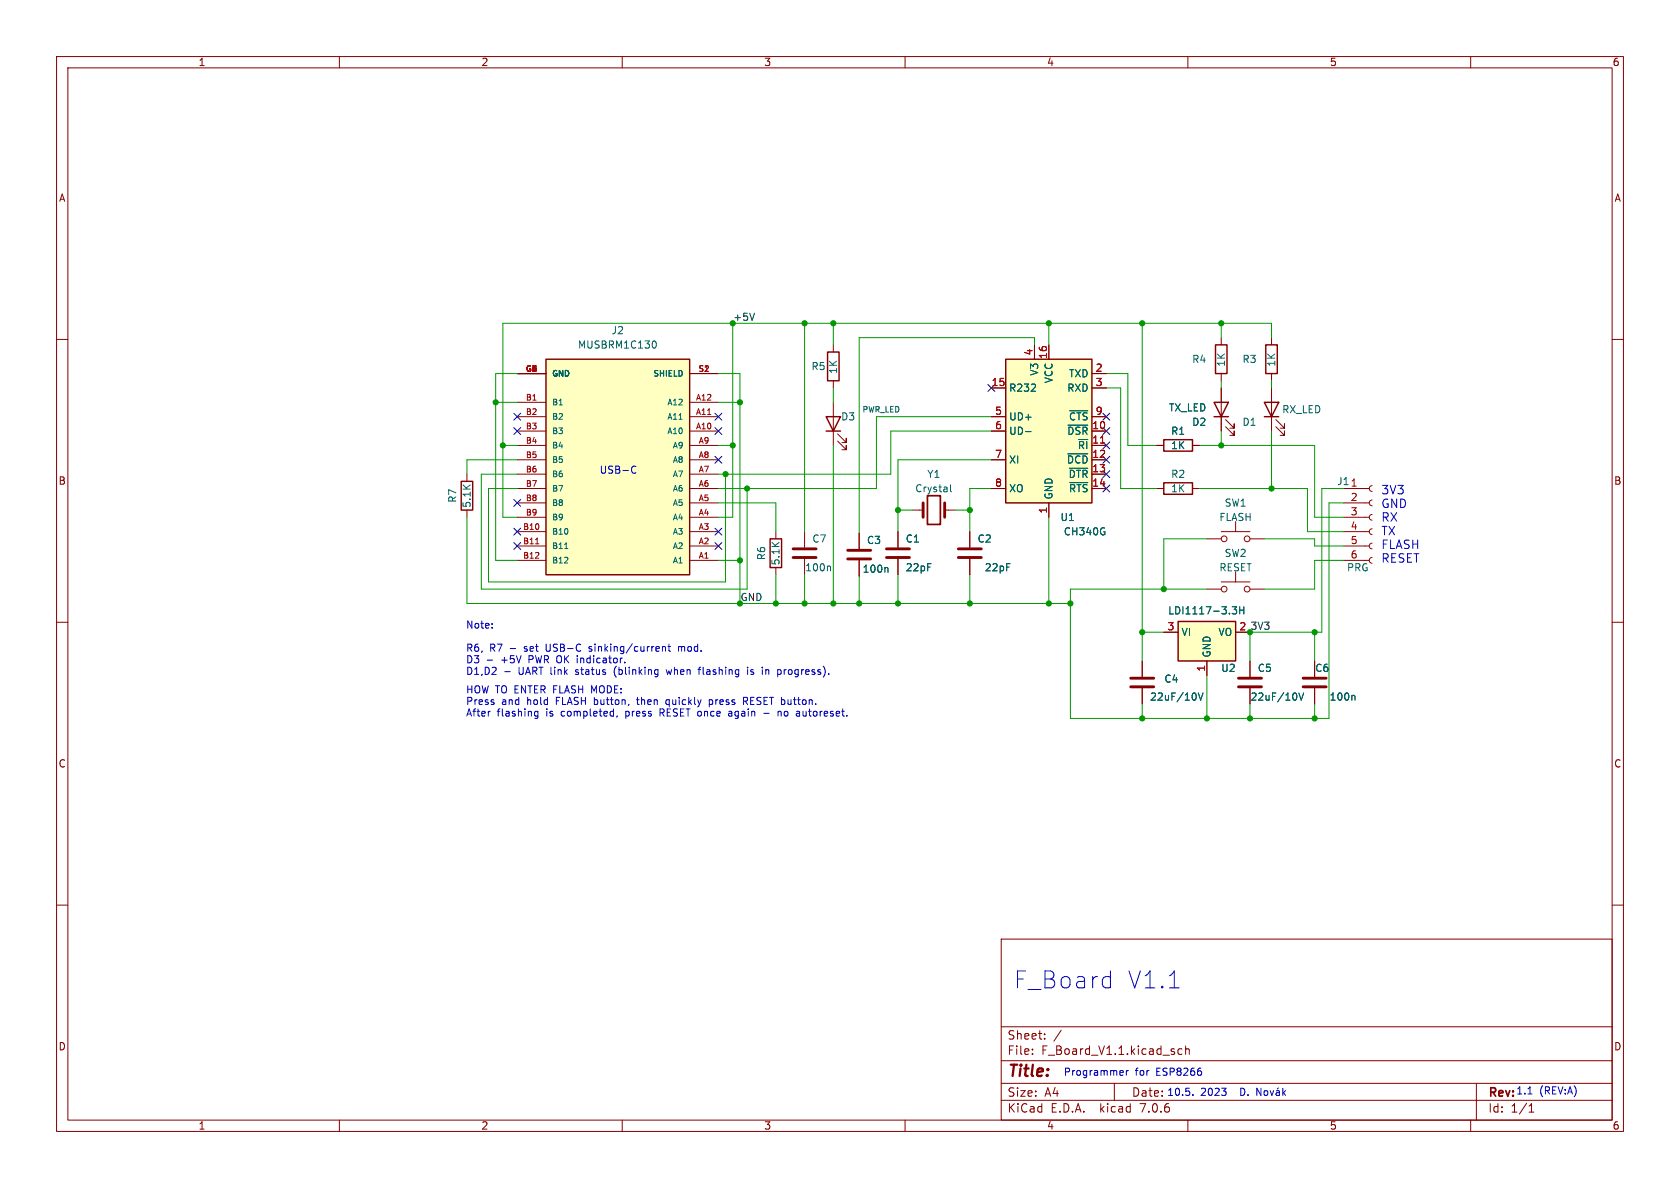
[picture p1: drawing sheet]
<svg xmlns="http://www.w3.org/2000/svg" width="297mm" height="210mm" viewBox="0 0 297 210" stroke-linecap="round" stroke-linejoin="round" font-family="sans-serif">
<g fill="none" stroke="#840000" stroke-width=".18">
<path d="M10 10h277v190h-277zM12 12h273v186h-273zM60 10v2M110 10v2M160 10v2M210 10v2M260 10v2M10 60h2M215.9 59.7v1.3M224.8 59.7v1.3M285 60h2M91.4 76.2h5.1"/>
<path d="M91.4 73.7h5.1M91.4 71.1h5.1M91.4 78.7h5.1M91.4 66h5.1M121.9 76.2h5.1M121.9 73.7h5.1M121.9 71.1h5.1M121.9 78.7h5.1M121.9 66h5.1M147.3 61v1.2M147.3 67.3v1.3M147.3 71.1v7.6"/>
<path d="M148.1 78l1.5 1.5v-.8v.8h-.8M148.1 76.7l1.5 1.5v-.7v.7h-.8M175.3 76.2h2.5M175.3 73.7h2.5M175.3 68.6h2.5M182.9 61v2.5M185.4 61v2.5M193 76.2h2.6M193 73.7h2.6M193 78.7h2.6M193 66h2.6M193 68.6h2.6"/>
<path d="M204.5 78.7h1.2M210.8 78.7h1.3M215.9 66v1.3M215.9 68.6v7.6M216.7 75.4l1.5 1.6v-.8v.8h-.8M216.7 74.2l1.5 1.5v-.8v.8h-.8M224.8 66v1.3M224.8 68.6v7.6M225.6 75.4l1.5 1.6v-.8v.8h-.8M225.6 74.2l1.5 1.5v-.8v.8h-.8M82.5 83.8v1.3M82.5 90.2v1.2"/>
<path d="M91.4 99.1h5.1M91.4 96.5h5.1M91.4 94h5.1M91.4 91.4h5.1M91.4 88.9h5.1M91.4 86.4h5.1M91.4 83.8h5.1M91.4 81.3h5.1M121.9 99.1h5.1M121.9 96.5h5.1M121.9 94h5.1M121.9 91.4h5.1"/>
<path d="M121.9 88.9h5.1M121.9 86.4h5.1M121.9 83.8h5.1M121.9 81.3h5.1M137.2 94v1.3M142.2 94v2.8M142.2 98.8v2.8M151.9 94.2v2.8M151.9 99.1v2.8M158.7 94v2.8M158.7 98.8v2.8M161.3 90.2h1.9"/>
<path d="M167 90.2h1.9M171.4 94v2.8M171.4 98.8v2.8M175.3 86.4h2.5M175.3 81.3h2.5M185.4 88.9v2.5M193 86.4h2.6M193 83.8h2.6M193 81.3h2.6M204.5 86.4h1.2M210.8 86.4h1.3M213.4 95.3h2.5"/>
<path d="M215.9 94h5.1M218.4 92.2v1.8M221 95.3h2.5M237.5 99.1h4.6M237.5 96.5h4.6M237.5 94h4.6M237.5 91.4h4.6M237.5 88.9h4.6M237.5 86.4h4.6M242.6 98.6l-.4 .1-.1 .3 .1 .4 .4 .2M242.6 96l-.4 .1-.1 .4 .1 .4 .4 .1M242.6 93.5l-.4 .1-.1 .4 .1 .3 .4 .2"/>
<path d="M242.6 90.9l-.4 .2-.1 .3 .1 .4 .4 .1M242.6 88.4l-.4 .1-.1 .4 .1 .4 .4 .1M242.6 85.9l-.4 .1-.1 .3 .1 .4 .4 .2M10 110h2M137.2 100.3v1.3M201.9 116.8v2.8M205.7 111.8h2.6M213.4 104.1h2.5M213.4 116.8v2.6M215.9 102.9h5.1M218.4 101.1v1.8M218.4 111.8h2.6"/>
<path d="M221 116.8v2.8M221 104.1h2.5M232.4 116.8v2.8M285 110h2M201.9 121.7v2.8M221 121.7v2.8M232.4 121.7v2.8M10 160h2M285 160h2M177 166h108v32h-108zM60 198v2M110 198v2"/>
<path d="M160 198v2M177 194.5h108M177 191.5h108M177 187.5h108M177 181.5h108M182.5 186.3v.1M182.5 185.5v.1M184.7 183.6v.1M184.7 182.8v.1M187.6 182.1l-1.3 2M197 191.5v3M209 185.5l-.5-.1-.3 .3v.4l.2 .2h.6"/>
<path d="M209.6 185.5l.2-.1 .4 .1v.9M209.6 184.9v1.5M210 198v2M260 198v2M261 191.5v6.5M270.3 196.6h.9M270.3 195.5l.4-.4v1.5"/>
<circle cx="216.4" cy="95.3" r=".51"/>
<circle cx="220.5" cy="95.3" r=".51"/>
<circle cx="216.4" cy="104.1" r=".51"/>
<circle cx="220.5" cy="104.1" r=".51"/>
</g>
<g fill="none" stroke="#840000" stroke-width=".51">
<path d="M140.2 98.6h4.1M140.2 97h4.1M149.9 98.8h4M149.9 97.3h4M156.7 98.6h4.1M156.7 97h4.1M163.2 88.9v2.5M167 88.9v2.5M169.4 98.6h4.1M169.4 97h4.1M199.9 119.9h4.1M218.9 119.9h4.1"/>
<path d="M230.4 119.9h4M199.9 121.4h4.1M218.9 121.4h4.1M230.4 121.4h4"/>
</g>
<g fill="none" stroke="#006464" stroke-width=".18">
<path d="M115.6 60.3a.68 .68 0 0 1 .4 .6 .68 .68 0 0 1-.4 .6M120 74.1h.6M181.3 76.3h1M188.8 75.2h3.5M189.1 72.6h3.2M99.8 97h.6M168 85.7v1.1l.2 .1M188.7 80.2h3.6M189.1 82.8h3.2M189.1 85.3h3.2M146.6 100.1l.2 .1v.7M156.8 100.3l.2 .2v.7"/>
<path d="M217.8 107.3h.8l-.4 .4 .4 .2v.5l-.2 .1h-.5M219.2 107.3v1.2M219.2 107.9h.7M219.9 107.3v1.2M211.4 122.7v.8M211.8 122.5l.5 1.3 .4-1.3M229.2 122.7v.8M229.6 122.5l.4 1.3 .5-1.3M239.4 122.9l.1 .2v.7"/>
</g>
<g fill="none" stroke="#840000" stroke-width=".25">
<path d="M96.5 63.5h25.4v38.1h-25.4zM146 73.7h2.6l-1.3 2.5zM146 76.2h2.6M146.3 62.2h2v5.1h-2zM177.8 63.5h15.2v25.4h-15.2zM205.7 77.7h5.1v2.1h-5.1zM214.6 71.1h2.6l-1.3 2.6zM214.6 73.7h2.6M214.9 61h2v5h-2zM223.5 71.1h2.6l-1.3 2.6zM223.5 73.7h2.6M223.8 61h2v5h-2z"/>
<path d="M81.5 85.1h2.1v5.1h-2.1zM136.1 95.3h2.1v5h-2.1zM205.7 85.3h5.1v2.1h-5.1zM208.3 109.9h10.1v6.9h-10.1z"/>
</g>
<g fill="#ffffc2" stroke="#ffffc2" stroke-width=".18">
<path d="M96.5 63.5h25.4v38.1h-25.4z"/>
<path d="M177.8 63.5h15.2v25.4h-15.2z"/>
<path d="M208.3 109.9h10.1v6.9h-10.1z"/>
</g>
<path d="M125.1 73.3h.6M194.6 78.3h.7M94.7 96.1h.6" fill="none" stroke="#a90000" stroke-width=".18"/>
<path d="M164 87.6h2.2v5.1h-2.2z" fill="none" stroke="#840000" stroke-width=".3"/>
<path d="M133.4 55.4l-.4 1.2" fill="none" stroke="#0f0f0f" stroke-width=".18"/>
<g fill="none" stroke="#0000c2" stroke-width=".18">
<path d="M111.9 82.5l.3-.1 .2 .1M112.4 83.5l-.2 .2-.3-.1M86.1 116.7h1M87 110.9v.1M87 110.3v.1M89.2 118.7h1M104.1 115.1h.1M104.3 114.3l-.2 .2 .2 .2M108.7 118.1l-.1 .5 .1 .7M110.5 117.1v.1M116.2 118.4h.1M116.3 118.4v1.1"/>
<path d="M116.3 119.2h-.1M117.1 114.3v.8M117.1 114.4l.2-.1h.3l.1 .8M117.8 118.4l.2 .8 .3-.6M118.1 114.3h.5M118.3 113.9v1l.3 .2M120 114.3v.8M120.3 114.3l-.3 .1M123.4 118.4h.5M123.9 118l-.3 .1v1.1M132.2 118v.1M132.2 118.4v.8"/>
<path d="M132.7 119.2h.4M132.9 118.4l-.2 .2 .2 .2M135.4 118.4v.8M135.7 118.4l-.3 .1M138 118.5v.6M86.6 125.7h.1M94.5 126.3l.2 .3 .4-.1M95.1 125.8l-.4-.1-.2 .3M95.1 125.7v1.1l-.2 .2-.3-.1M109.1 126.5l-.1 .3M112.5 123.7h.5M112.7 123.3l.1 1.2"/>
<path d="M116.7 125.3v1.3M116.7 126h.5M118.2 123.7h-.2l-.3 .2 .1 .5 .4 .1M125.4 123.8l.4-.1 .1 .1M125.4 123.7v1.3M125.9 124.4l-.1 .1h-.4M128.8 125.8h.5M129.4 126l-.4 .1-.2 .2 .2 .3 .4-.1M131.4 123.9h.6l.2-.2-.1-.3-.7-.1v1.2M131.7 123.9l.5 .6M135 126.1h1M137.5 125.9l.2-.2 .3 .1 .1 .8"/>
<path d="M137.5 125.7v.9M206.7 174.6h1.8M198.4 189.2l.2 .3-.6 .2M198.5 190l-.1 .1M199.1 189.2v.9M199.5 189.2l-.4 .3M210.9 193.5v.1M216 192.4h.7l-.4 .5M216.7 193v.5M222.9 192.4v1.2l-.7-1.2v1.2M223.5 192.9l.2-.1 .4 .1v.5l-.1 .2h-.3l-.2-.1zM224.6 192.8l.3 .8 .3-.8"/>
<path d="M225.6 192.9h.5l.1 .7M226 192.3l-.2 .2M226.2 193.1l-.4 .1-.2 .1 .2 .3h.4M226.8 192.4v1.2M226.9 193.2l.4 .4M227.3 192.8l-.5 .5M270.1 193.4h.8"/>
</g>
<g fill="none" stroke="#009600" stroke-width=".18">
<path d="M129.5 57.2v34.2h-2.5M142.2 57.2v36.8M147.3 57.2v3.8M185.4 57.2v3.8M201.9 57.2v59.6M215.9 57.2v2.5M224.8 59.7v-2.5h-135.9v34.2h2.5M87.6 71.1h3.8M88.9 78.7h2.5M91.4 66h-3.8v33.1h3.8M127 71.1h3.8M127 66h3.8v40.7"/>
<path d="M127 78.7h2.5M147.3 68.6v2.5M147.3 78.7v28.2M175.3 76.2h-17.8v7.6h-30.5M175.3 73.7h-20.4v12.7h-27.9M182.9 61v-1.3h-31v34.5M195.6 66h3.8v12.7h5.1M195.6 68.6h2.5v17.8h6.4M212.1 78.7h20.3v12.7h5.1M215.9 67.3v1.3M215.9 76.2v2.5M224.8 67.3v1.3"/>
<path d="M224.8 76.2v10.2M82.5 91.4v15.3h106.7M91.4 83.8h-6.3v20.3h47v-17.7M91.4 81.3h-8.9v2.5M127 99.1h3.8M127 88.9h10.2v5.1M128.3 83.8v19.1h-41.9v-16.5h5M158.7 90.2h2.6M168.9 90.2h2.5M175.3 86.4h-3.9v7.6M175.3 81.3h-16.6v12.7M185.4 91.4v15.3"/>
<path d="M212.1 86.4h19v7.6h6.4M213.4 95.3h-7.7v8.8M223.5 95.3h8.9v1.2h5.1M237.5 86.4h-3.8v25.4h-12.7v5M237.5 99.1h-5.1v5h-8.9M237.5 88.9h-2.6v38.1h-45.7v-22.9h24.2M137.2 101.6v5.1M142.2 101.6v5.1M151.9 101.9v4.8M158.7 101.6v5.1M171.4 101.6v5.1M201.9 111.8h3.8"/>
<path d="M213.4 119.4v7.6M232.4 111.8v5M201.9 124.5v2.5M221 124.5v2.5M232.4 124.5v2.5"/>
</g>
<g fill="none" stroke="#000084" stroke-width=".18">
<path d="M90.8 73.1l1.2 1.2M90.8 75.6l1.2 1.2M92 73.1l-1.2 1.2M92 75.6l-1.2 1.2M126.4 73.1l1.2 1.2M126.4 75.6l1.2 1.2M127.6 73.1l-1.2 1.2M127.6 75.6l-1.2 1.2M174.7 68l1.2 1.2M175.9 68l-1.2 1.2M195 78.1l1.2 1.2M195 75.6l1.2 1.2"/>
<path d="M195 73.1l1.2 1.2M196.2 78.1l-1.2 1.2M196.2 75.6l-1.2 1.2M196.2 73.1l-1.2 1.2M90.8 88.3l1.2 1.2M90.8 95.9l1.2 1.2M90.8 93.4l1.2 1.2M92 88.3l-1.2 1.2M92 95.9l-1.2 1.2M92 93.4l-1.2 1.2M126.4 95.9l1.2 1.2M126.4 93.4l1.2 1.2"/>
<path d="M126.4 80.7l1.2 1.2M127.6 95.9l-1.2 1.2M127.6 93.4l-1.2 1.2M127.6 80.7l-1.2 1.2M195 83.2l1.2 1.2M195 85.8l1.2 1.2M195 80.7l1.2 1.2M196.2 83.2l-1.2 1.2M196.2 85.8l-1.2 1.2M196.2 80.7l-1.2 1.2"/>
</g>
<g fill="#009600" stroke="#009600" stroke-width=".18">
<circle cx="158.7" cy="106.7" r=".46"/>
<circle cx="158.7" cy="90.2" r=".46"/>
<circle cx="171.4" cy="106.7" r=".46"/>
<circle cx="171.4" cy="90.2" r=".46"/>
<circle cx="87.6" cy="71.1" r=".46"/>
<circle cx="88.9" cy="78.7" r=".46"/>
<circle cx="232.4" cy="127" r=".46"/>
<circle cx="213.4" cy="127" r=".46"/>
<circle cx="221" cy="127" r=".46"/>
<circle cx="185.4" cy="106.7" r=".46"/>
<circle cx="201.9" cy="111.8" r=".46"/>
<circle cx="189.2" cy="106.7" r=".46"/>
<circle cx="201.9" cy="127" r=".46"/>
<circle cx="142.2" cy="57.2" r=".46"/>
<circle cx="129.5" cy="57.2" r=".46"/>
<circle cx="147.3" cy="57.2" r=".46"/>
<circle cx="132.1" cy="86.4" r=".46"/>
<circle cx="130.8" cy="71.1" r=".46"/>
<circle cx="232.4" cy="111.8" r=".46"/>
<circle cx="221" cy="111.8" r=".46"/>
<circle cx="224.8" cy="86.4" r=".46"/>
<circle cx="205.7" cy="104.1" r=".46"/>
<circle cx="215.9" cy="78.7" r=".46"/>
<circle cx="142.2" cy="106.7" r=".46"/>
<circle cx="151.9" cy="106.7" r=".46"/>
<circle cx="147.3" cy="106.7" r=".46"/>
<circle cx="130.8" cy="106.7" r=".46"/>
<circle cx="130.8" cy="99.1" r=".46"/>
<circle cx="137.2" cy="106.7" r=".46"/>
<circle cx="128.3" cy="83.8" r=".46"/>
<circle cx="129.5" cy="78.7" r=".46"/>
<circle cx="215.9" cy="57.2" r=".46"/>
<circle cx="185.4" cy="57.2" r=".46"/>
<circle cx="201.9" cy="57.2" r=".46"/>
</g>
<g font-size="4.2" fill="#0000c2">
<text x="179.1" y="175">F_Board</text>
<text x="199.1" y="175">V1.1</text>
</g>
<text font-size="2.8" fill="#840000" x="178" y="190.9">Title:</text>
<g font-size="2.1" fill="#0000c2">
<text x="244.1" y="87.5">3V3</text>
<text x="244.1" y="89.9">GND</text>
<text x="244.1" y="92.3">RX</text>
<text x="244.1" y="94.7">TX</text>
<text x="244.1" y="97.2">FLASH</text>
<text x="244.1" y="99.6">RESET</text>
</g>
<g font-size="2.1" fill="#840000">
<text x="178" y="184">Sheet:</text>
<text x="178" y="186.7">File:</text>
<text x="184.1" y="186.7">F_Board_V1.1.kicad_sch</text>
<text x="178" y="196.9">KiCad</text>
<text x="178" y="194.1">Size:</text>
<text x="184.7" y="194.1">A4</text>
<text x="185.7" y="196.9">E.D.A.</text>
<text x="194.6" y="196.9">kicad</text>
<text x="200" y="194.1">Date:</text>
<text x="201.8" y="196.9">7.0.6</text>
<text x="263" y="194.3">Rev:</text>
<text x="263" y="196.9">Id:</text>
<text x="267.1" y="196.9">1/1</text>
</g>
<g font-size="1.8" fill="#840000">
<text x="35" y="11.9">1</text>
<text x="85" y="11.9">2</text>
<text x="135" y="11.9">3</text>
<text x="185" y="11.9">4</text>
<text x="235" y="11.9">5</text>
<text x="285" y="11.9">6</text>
<text x="10.3" y="35.9">A</text>
<text x="285.3" y="35.9">A</text>
<text x="10.3" y="85.9">B</text>
<text x="285.3" y="85.9">B</text>
<text x="10.3" y="135.9">C</text>
<text x="285.3" y="135.9">C</text>
<text x="10.3" y="185.9">D</text>
<text x="285.3" y="185.9">D</text>
<text x="35" y="199.9">1</text>
<text x="85" y="199.9">2</text>
<text x="135" y="199.9">3</text>
<text x="185" y="199.9">4</text>
<text x="235" y="199.9">5</text>
<text x="285" y="199.9">6</text>
</g>
<g font-size="1.8" fill="#006464">
<text x="108" y="59.3">J2</text>
<text x="102.1" y="61.8">MUSBRM1C130</text>
<text x="143.4" y="65.6">R5</text>
<text x="210.7" y="64.4">R4</text>
<text x="216.8" y="64.9" transform="rotate(-90 216.8 64.9)">1K</text>
<text x="219.6" y="64.4">R3</text>
<text x="225.7" y="64.9" transform="rotate(-90 225.7 64.9)">1K</text>
<text x="148.2" y="66.2" transform="rotate(-90 148.2 66.2)">1K</text>
<text x="178.3" y="69.4">R232</text>
<text x="183.7" y="66.5" transform="rotate(-90 183.7 66.5)">V3</text>
<text x="186.3" y="67.8" transform="rotate(-90 186.3 67.8)">VCC</text>
<text x="188.6" y="69.4">RXD</text>
<text x="188.9" y="66.9">TXD</text>
<text x="148.6" y="74.5">D3</text>
<text x="178.3" y="74.5">UD+</text>
<text x="178.3" y="77.1">UD-</text>
<text x="188.6" y="77.1">~{DSR}</text>
<text x="188.9" y="74.5">~{CTS}</text>
<text x="206.6" y="72.9">TX_LED</text>
<text x="206.9" y="77.1">R1</text>
<text x="210.7" y="75.5">D2</text>
<text x="219.6" y="75.5">D1</text>
<text x="226.6" y="73.3">RX_LED</text>
<text x="178.3" y="82.1">XI</text>
<text x="188.5" y="82.1">~{DCD}</text>
<text x="190.5" y="79.6">~{RI}</text>
<text x="206.9" y="79.6">1K</text>
<text x="80.9" y="89" transform="rotate(-90 80.9 89)">R7</text>
<text x="83.4" y="89.9" transform="rotate(-90 83.4 89.9)">5.1K</text>
<text x="161.7" y="87.2">Crystal</text>
<text x="163.8" y="84.7">Y1</text>
<text x="178.3" y="87.2">XO</text>
<text x="186.3" y="88.4" transform="rotate(-90 186.3 88.4)">GND</text>
<text x="188.8" y="84.7">~{DTR}</text>
<text x="188.9" y="87.2">~{RTS}</text>
<text x="206.9" y="84.7">R2</text>
<text x="206.9" y="87.2">1K</text>
<text x="216.4" y="89.8">SW1</text>
<text x="236.3" y="86">J1</text>
<text x="187.4" y="92.3">U1</text>
<text x="188" y="94.8">CH340G</text>
<text x="215.5" y="92.3">FLASH</text>
<text x="135.5" y="99.1" transform="rotate(-90 135.5 99.1)">R6</text>
<text x="138" y="100" transform="rotate(-90 138 100)">5.1K</text>
<text x="142.2" y="101.2">100n</text>
<text x="143.5" y="96.1">C7</text>
<text x="152.4" y="101.4">100n</text>
<text x="153.2" y="96.4">C3</text>
<text x="160" y="96.1">C1</text>
<text x="160" y="101.2">22pF</text>
<text x="172.7" y="96.1">C2</text>
<text x="174" y="101.2">22pF</text>
<text x="215.5" y="101.2">RESET</text>
<text x="216.4" y="98.7">SW2</text>
<text x="238" y="101.2">PRG</text>
<text x="206.4" y="108.8">LDI1117-3.3H</text>
<text x="208.8" y="112.6">VI</text>
<text x="215.3" y="112.6">VO</text>
<text x="214.2" y="116.3" transform="rotate(-90 214.2 116.3)">GND</text>
<text x="215.8" y="119">U2</text>
<text x="222.3" y="119">C5</text>
<text x="232.4" y="119">C6</text>
<text x="203.2" y="124.1">22uF/10V</text>
<text x="205.7" y="120.9">C4</text>
<text x="221" y="124.1">22uF/10V</text>
<text x="235" y="124.1">100n</text>
</g>
<g font-size="1.8" fill="#0f0f0f">
<text x="129.5" y="56.8">+5V</text>
<text x="130.8" y="106.3">GND</text>
<text x="221" y="111.4">3V3</text>
</g>
<g font-size="1.8" fill="#a90000">
<text x="182.6" y="62.9" transform="rotate(-90 182.6 62.9)">4</text>
<text x="185.2" y="63.5" transform="rotate(-90 185.2 63.5)">16</text>
<text x="193.6" y="65.8">2</text>
<text x="175.2" y="68.3">15</text>
<text x="193.6" y="68.3">3</text>
<text x="175.8" y="73.4">5</text>
<text x="175.8" y="75.9">6</text>
<text x="193" y="75.9">10</text>
<text x="193.6" y="73.4">9</text>
<text x="175.8" y="81">7</text>
<text x="193" y="78.5">11</text>
<text x="193" y="81">12</text>
<text x="193" y="83.6">13</text>
<text x="175.8" y="86.1">8</text>
<text x="193" y="86.1">14</text>
<text x="238.7" y="86.1">1</text>
<text x="238.7" y="88.6">2</text>
<text x="185.2" y="90.9" transform="rotate(-90 185.2 90.9)">1</text>
<text x="238.7" y="91.2">3</text>
<text x="238.7" y="93.7">4</text>
<text x="238.7" y="96.3">5</text>
<text x="238.7" y="98.8">6</text>
<text x="206.3" y="111.5">3</text>
<text x="219" y="111.5">2</text>
<text x="213.1" y="118.8" transform="rotate(-90 213.1 118.8)">1</text>
</g>
<g font-size="1.8" fill="#0000c2">
<text x="105.9" y="83.8">USB-C</text>
<text x="82.3" y="111.2">Note:</text>
<text x="82.3" y="115.3">R6,</text>
<text x="82.3" y="117.3">D3</text>
<text x="82.3" y="119.4">D1,D2</text>
<text x="86.6" y="115.3">R7</text>
<text x="88.7" y="117.3">+5V</text>
<text x="90.2" y="115.3">-</text>
<text x="91.8" y="119.4">UART link</text>
<text x="92.9" y="115.3">set</text>
<text x="93.7" y="117.3">PWR OK indicator.</text>
<text x="97" y="115.3">USB-C</text>
<text x="102.2" y="119.4">status</text>
<text x="104.8" y="115.3">sinking/current</text>
<text x="109.2" y="119.4">(blinking</text>
<text x="118.7" y="119.4">when</text>
<text x="120.8" y="115.3">mod.</text>
<text x="124.6" y="119.4">flashing</text>
<text x="133.4" y="119.4">is</text>
<text x="136.2" y="119.4">in</text>
<text x="139.1" y="119.4">progress).</text>
<text x="82.3" y="122.7">HOW TO ENTER FLASH MODE:</text>
<text x="82.3" y="124.7">Press</text>
<text x="88.7" y="124.7">and</text>
<text x="93.3" y="124.7">hold</text>
<text x="98.6" y="124.7">FLASH button,</text>
<text x="113.3" y="124.7">then</text>
<text x="118.6" y="124.7">quickly</text>
<text x="126.4" y="124.7">press</text>
<text x="132.7" y="124.7">RESET button.</text>
<text x="82.3" y="126.8">After</text>
<text x="87.9" y="126.8">flashing</text>
<text x="96.7" y="126.8">is</text>
<text x="99.5" y="126.8">completed,</text>
<text x="111" y="126.8">press</text>
<text x="117.3" y="126.8">RESET once</text>
<text x="129.9" y="126.8">again</text>
<text x="139" y="126.8">no</text>
<text x="142.4" y="126.8">autoreset.</text>
<text x="188" y="190.2">Programmer</text>
<text x="200.7" y="190.2">for</text>
<text x="204.5" y="190.2">ESP8266</text>
<text x="206.2" y="193.8">10.5.</text>
<text x="212.3" y="193.8">2023</text>
<text x="218.9" y="193.8">D.</text>
<text x="268" y="193.6">1.1</text>
<text x="272.2" y="193.6">(REV:A)</text>
</g>
<g font-size="1.4" fill="#a90000">
<text x="92.9" y="65.8">G1</text>
<text x="94" y="65.8">2</text>
<text x="123.4" y="65.8">S1</text>
<text x="124.3" y="65.8">2</text>
<text x="92.9" y="70.9">B1</text>
<text x="122.9" y="70.9">A12</text>
<text x="92.9" y="73.4">B2</text>
<text x="92.9" y="75.9">B3</text>
<text x="122.9" y="75.9">A10</text>
<text x="122.9" y="73.4">A11</text>
<text x="92.9" y="78.5">B4</text>
<text x="92.9" y="81">B5</text>
<text x="92.9" y="83.6">B6</text>
<text x="123.4" y="83.6">A7</text>
<text x="123.4" y="81">A8</text>
<text x="123.4" y="78.5">A9</text>
<text x="92.9" y="86.1">B7</text>
<text x="92.9" y="88.6">B8</text>
<text x="123.4" y="88.6">A5</text>
<text x="123.4" y="86.1">A6</text>
<text x="92.4" y="93.7">B10</text>
<text x="92.9" y="91.2">B9</text>
<text x="123.4" y="93.7">A3</text>
<text x="123.4" y="91.2">A4</text>
<text x="92.4" y="96.3">B11</text>
<text x="92.4" y="98.8">B12</text>
<text x="123.4" y="98.8">A1</text>
<text x="123.4" y="96.3">A2</text>
</g>
<g font-size="1.4" fill="#006464">
<text x="97.5" y="71.9">B1</text>
<text x="97.5" y="66.8">GND</text>
<text x="115.4" y="66.8">SHIELD</text>
<text x="117.8" y="71.9">A12</text>
<text x="97.5" y="74.4">B2</text>
<text x="97.5" y="76.9">B3</text>
<text x="117.8" y="76.9">A10</text>
<text x="117.8" y="74.4">A11</text>
<text x="152.4" y="73.1">PWR_LED</text>
<text x="97.5" y="79.5">B4</text>
<text x="97.5" y="82">B5</text>
<text x="118.8" y="82">A8</text>
<text x="118.8" y="79.5">A9</text>
<text x="97.5" y="84.6">B6</text>
<text x="97.5" y="87.1">B7</text>
<text x="97.5" y="89.6">B8</text>
<text x="118.8" y="89.6">A5</text>
<text x="118.8" y="87.1">A6</text>
<text x="118.8" y="84.6">A7</text>
<text x="97.5" y="94.7">B10</text>
<text x="97.5" y="92.2">B9</text>
<text x="118.8" y="94.7">A3</text>
<text x="118.8" y="92.2">A4</text>
<text x="97.5" y="97.3">B11</text>
<text x="97.5" y="99.8">B12</text>
<text x="118.8" y="99.8">A1</text>
<text x="118.8" y="97.3">A2</text>
</g>
</svg>
